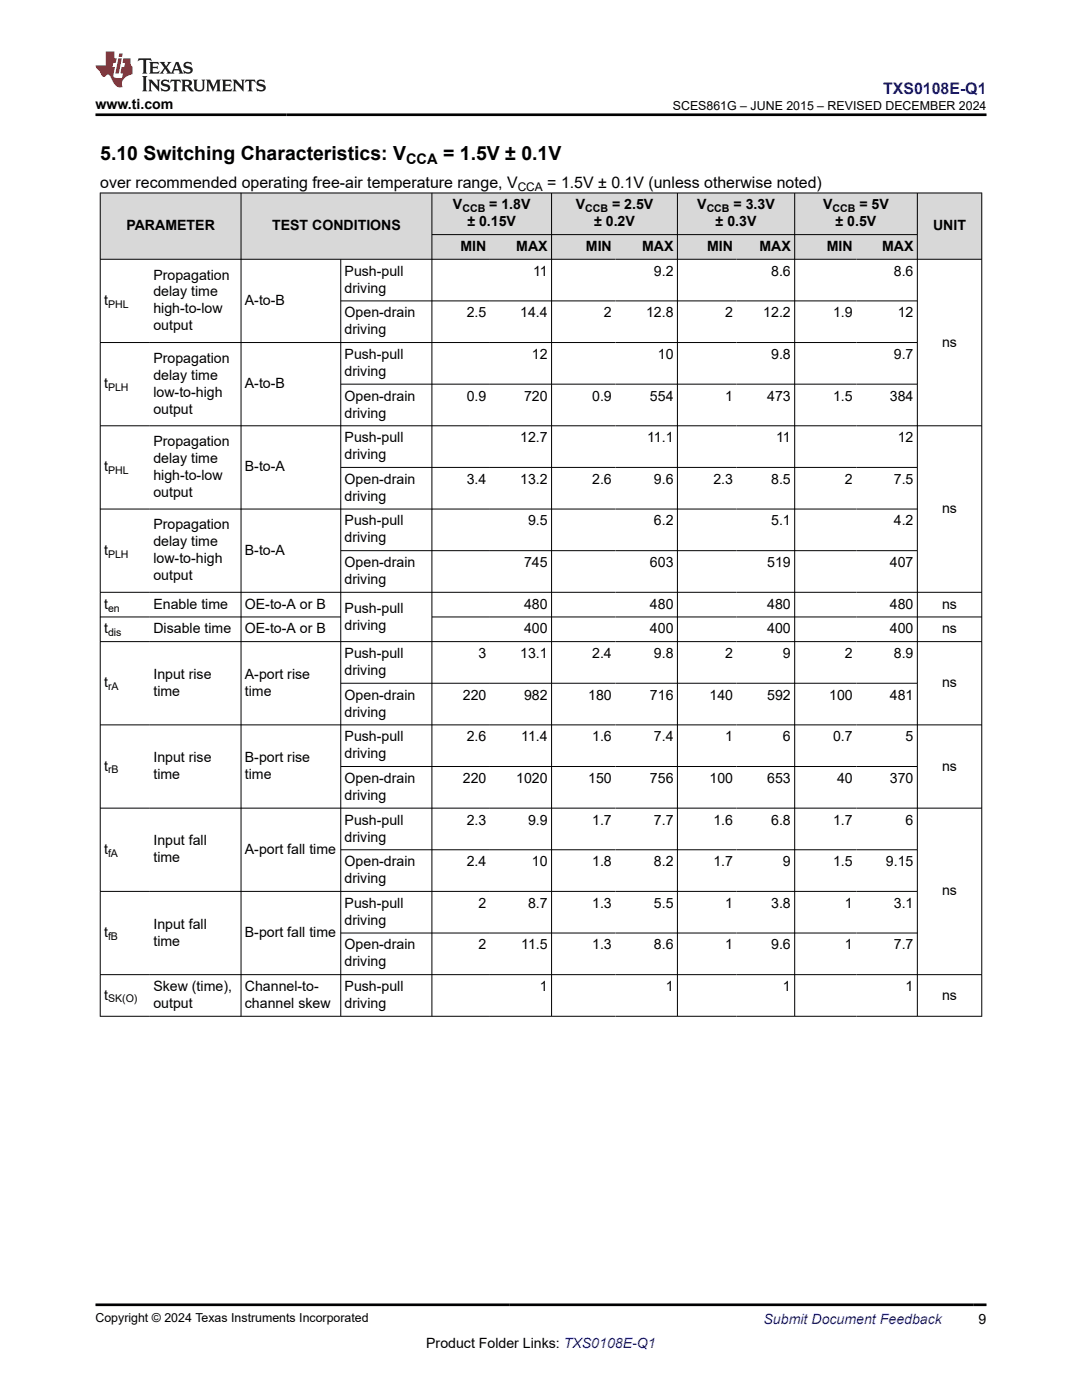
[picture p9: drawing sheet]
<svg xmlns="http://www.w3.org/2000/svg" width="216mm" height="279mm" viewBox="0 0 216 279" stroke-linecap="round" stroke-linejoin="round" font-family="sans-serif">
<g fill="#d8d8d8">
<path d="M20 38.5h175.9v8.3h-175.9z" fill-rule="evenodd"/>
<path d="M20.1 38.6h27.9v13.1h-27.9z" fill-rule="evenodd"/>
<path d="M48.2 38.6h37.9v13.1h-37.9z" fill-rule="evenodd"/>
<path d="M86.2 38.6h23.8v8.2h-23.8z" fill-rule="evenodd"/>
<path d="M110.1 38.6h25v8.2h-25z" fill-rule="evenodd"/>
<path d="M135.2 38.6h23.3v8.2h-23.3z" fill-rule="evenodd"/>
<path d="M158.6 38.6h24.4v8.2h-24.4z" fill-rule="evenodd"/>
<path d="M183.1 38.6h12.7v13.1h-12.7z" fill-rule="evenodd"/>
<path d="M86.2 46.9h11.6v4.8h-11.6z" fill-rule="evenodd"/>
<path d="M97.8 46.9h12.2v4.8h-12.2z" fill-rule="evenodd"/>
<path d="M110.1 46.9h12.7v4.8h-12.7z" fill-rule="evenodd"/>
<path d="M122.8 46.9h12.3v4.8h-12.3z" fill-rule="evenodd"/>
<path d="M135.2 46.9h11.8v4.8h-11.8z" fill-rule="evenodd"/>
<path d="M147 46.9h11.5v4.8h-11.5z" fill-rule="evenodd"/>
<path d="M158.6 46.9h12.3v4.8h-12.3z" fill-rule="evenodd"/>
<path d="M170.9 46.9h12.1v4.8h-12.1z" fill-rule="evenodd"/>
</g>
<g fill="none" stroke="#000" stroke-width=".2">
<path d="M19.9 38.5h176.1M20 38.5v164.4M48.1 38.5v164.4M86.2 38.5v164.4M110.1 38.5v164.4M135.2 38.5v164.4M158.6 38.5v164.4M183 38.5v164.4M195.9 38.5v164.4M19.9 51.7h176.1M68 51.7v151.2M86.2 46.8h96.9"/>
<path d="M68 60.1h115.1M68 76.7h115.1M183.1 68.4h-163.2M68 93.3h115.1M196 85h-176.1M68 109.9h115.1M183.1 101.6h-163.2M196 118.2h-176.1M19.9 123.1h48.2M19.9 128h176.1M68 136.4h115.1M86.2 123.1h109.8"/>
<path d="M19.9 144.7h176.1M68 153h115.1M19.9 161.3h176.1M19.9 177.9h163.2M68 169.6h115.1M68 186.2h115.1M196 194.5h-176.1M19.9 202.8h176.1"/>
</g>
<path d="M27.7 11.6l-.2 .6 .5-.2h.6v.1v2.2l-.2 .4h1l-.2-.4v-2.2v-.1h.5l.5 .2-.1-.6zM29.8 12.4l.2 .3v1.6l-.2 .4h1.9l.1-.6a1.08 1.08 0 0 1-1.3 .2v-.7h.6l.4 .2v-.7l-.4 .2h-.6v-.5l.2-.2a1 1 0 0 1 1 .3l-.1-.5zM31.8 12.4l1 1.1-1 1.2h.9l-.2-.2 .4-.8 .5 .8-.2 .2h1.6l-.2-.2 .1-.5h1l.1 .5-.1 .2h.9l-.2-.4-.8-1.9h-.5l-1 2.1-.8-1.1 .9-1h-.8l.2 .2-.5 .6-.3-.6 .1-.2zM35.2 12.8l.4 1h-.8zM36.8 12.5a.65 .65 0 0 0-.2 .7 .65 .65 0 0 0 .6 .5l.7 .1 .1 .3a.79 .79 0 0 1-.7 .4 .79 .79 0 0 1-.7-.5l.1 .7 .2-.1a.93 .93 0 0 0 1.1 0 .93 .93 0 0 0 .4-.9 1.46 1.46 0 0 0-1.2-.6l-.1-.3a1.09 1.09 0 0 1 1.2 .2l-.2-.6-.1 .1-.6-.2zM28.4 15.2l.2 .4v2.2l-.2 .4h1l-.2-.4v-2.2l.2-.4zM29.6 15.9l.2 .4v1.5l-.2 .4h.8l-.3-.4v-1.3l1.7 1.8v-2l.2-.4h-.8l.2 .2 .1 1.1-1.2-1.3zM32.3 16a.65 .65 0 0 0-.2 .8 .65 .65 0 0 0 .7 .4l.6 .2 .1 .2a.79 .79 0 0 1-.7 .4 .79 .79 0 0 1-.7-.5l.1 .7 .2-.1a.93 .93 0 0 0 1.1 .1 .93 .93 0 0 0 .4-1 1.46 1.46 0 0 0-1.2-.5l-.1-.4a1.09 1.09 0 0 1 1.2 .2l-.2-.6-.1 .1-.6-.1zM34.1 15.9l-.1 .6a.63 .63 0 0 1 .7-.3l.1 1.6-.3 .4h1l-.2-.4v-1.6a.66 .66 0 0 1 .8 .3l-.1-.6zM36.2 15.9l.2 .4v1.5l-.2 .4h.9l-.2-.2v-.7h.5l.1 .2a.79 .79 0 0 0 1.2 .6l-1-.9a.61 .61 0 0 0 .6-.6 .61 .61 0 0 0-.5-.7zM36.9 16.2h.2a.47 .47 0 0 1 .5 .1 .47 .47 0 0 1 .1 .5l-.2 .1-.6 .1zM38.5 15.9l.2 .2a2.27 2.27 0 0 0 .4 2 1.04 1.04 0 0 0 1.7-.7v-1.3l.2-.2h-.8l.2 .4v1.1a.6 .6 0 0 1-.6 .6 .6 .6 0 0 1-.6-.6v-1.1l.3-.4zM41.1 15.9l.2 .4v1.5l-.2 .4h.7l-.2-.4v-1.4l.9 1.9 .8-1.9v1.4l-.2 .4h1l-.3-.4v-1.5l.3-.4h-.8l-.7 1.5-.7-1.5zM44.3 15.9l.2 .4v1.5l-.2 .4h1.9l.1-.6a1.09 1.09 0 0 1-1.3 .2v-.7h.6l.4 .2v-.6l-.4 .2h-.6v-.6l.2-.1a1.01 1.01 0 0 1 1 .3l-.1-.6zM46.4 15.9l.3 .4v1.5l-.3 .4h.8l-.2-.4v-1.3l1.6 1.8v-2l.2-.4h-.7l.2 .2v1.1l-1.2-1.3zM49 15.9l-.1 .6a.63 .63 0 0 1 .8-.3v1.6l-.3 .4h1l-.2-.4v-1.6a.66 .66 0 0 1 .8 .3l-.1-.6zM51.4 16a.65 .65 0 0 0-.2 .8 .65 .65 0 0 0 .6 .4l.6 .2 .2 .2a.79 .79 0 0 1-.8 .4 .79 .79 0 0 1-.6-.5l.1 .7 .2-.1a.93 .93 0 0 0 1 .1 .93 .93 0 0 0 .5-1 1.46 1.46 0 0 0-1.3-.5l-.1-.4a1.09 1.09 0 0 1 1.3 .2l-.2-.6-.2 .1-.5-.1z" fill="#231f20"/>
<path d="M21.1 10.3v2.7h-2.1l.1 .4 .9 1a.95 .95 0 0 0 .9 .9 .59 .59 0 0 1 .6-.4 .59 .59 0 0 1 .5 .3l.4 .8a1.59 1.59 0 0 0 2.1 1.4 1.61 1.61 0 0 1 1-2.3l1-.3-.1-1.5a1.59 1.59 0 0 1-.4-1.7h-1.4l-.2 .9h.5l-.1 .9h-.5l-.2 .9v.3l.4 .1-.2 .9h-.6a.73 .73 0 0 1-1.1-.7l.3-1.5h-.5l.2-.9h.5l.2-.9h-.5v-1.3zM23.6 11.6l-.6 3.1h.7l.6-3.1zM23.8 10.7l-.1 .6h.7l.1-.6z" fill="#ed1c24"/>
<path d="M19 22.9h177.8M19 260.4h177.8" fill="none" stroke="#000" stroke-width=".53"/>
<g font-size="3.9">
<text x="20" y="32">5.10 Switching Characteristics: V</text>
<text x="88.4" y="32">= 1.5V ± 0.1V</text>
</g>
<text font-size="3.2" fill="#00f" x="176.2" y="18.7">TXS0108E-Q1</text>
<g font-size="3.2">
<text x="20" y="37.5">over recommended operating free-air temperature range, V</text>
<text x="109.2" y="37.5">= 1.5V ± 0.1V (unless otherwise noted)</text>
</g>
<text font-size="2.9" x="81" y="32.8">CCA</text>
<g font-size="2.8">
<text x="19" y="21.8">www.ti.com</text>
<text x="90.4" y="41.8">V</text>
<text x="97.6" y="41.8">= 1.8V</text>
<text x="114.9" y="41.8">V</text>
<text x="122.1" y="41.8">= 2.5V</text>
<text x="139.1" y="41.8">V</text>
<text x="146.4" y="41.8">= 3.3V</text>
<text x="164.2" y="41.8">V</text>
<text x="171.5" y="41.8">= 5V</text>
<text x="25.2" y="45.9">PARAMETER</text>
<text x="54.3" y="45.9">TEST CONDITIONS</text>
<text x="93.3" y="45.2">± 0.15V</text>
<text x="118.5" y="45.2">± 0.2V</text>
<text x="142.8" y="45.2">± 0.3V</text>
<text x="166.7" y="45.2">± 0.5V</text>
<text x="186.2" y="45.9">UNIT</text>
<text x="91.9" y="50.1">MIN</text>
<text x="103" y="50.1">MAX</text>
<text x="116.9" y="50.1">MIN</text>
<text x="128.1" y="50.1">MAX</text>
<text x="141.1" y="50.1">MIN</text>
<text x="151.5" y="50.1">MAX</text>
<text x="165" y="50.1">MIN</text>
<text x="176" y="50.1">MAX</text>
<text x="30.6" y="55.8">Propagation</text>
<text x="30.6" y="59.2">delay time</text>
<text x="68.8" y="55">Push-pull</text>
<text x="68.8" y="58.4">driving</text>
<text x="106.4" y="55">11</text>
<text x="130.5" y="55">9.2</text>
<text x="153.9" y="55">8.6</text>
<text x="178.4" y="55">8.6</text>
<text x="20.8" y="60.9">t</text>
<text x="30.6" y="62.6">high-to-low</text>
<text x="30.6" y="65.9">output</text>
<text x="48.9" y="60.9">A-to-B</text>
<text x="68.8" y="63.3">Open-drain</text>
<text x="93.1" y="63.3">2.5</text>
<text x="103.8" y="63.3">14.4</text>
<text x="120.5" y="63.3">2</text>
<text x="128.9" y="63.3">12.8</text>
<text x="144.7" y="63.3">2</text>
<text x="152.3" y="63.3">12.2</text>
<text x="166.2" y="63.3">1.9</text>
<text x="179.1" y="63.3">12</text>
<text x="68.8" y="66.7">driving</text>
<text x="68.8" y="71.6">Push-pull</text>
<text x="106.2" y="71.6">12</text>
<text x="131.3" y="71.6">10</text>
<text x="153.9" y="71.6">9.8</text>
<text x="178.4" y="71.6">9.7</text>
<text x="188" y="69.2">ns</text>
<text x="20.8" y="77.5">t</text>
<text x="30.6" y="72.4">Propagation</text>
<text x="30.6" y="75.8">delay time</text>
<text x="48.9" y="77.5">A-to-B</text>
<text x="68.8" y="75">driving</text>
<text x="30.6" y="79.2">low-to-high</text>
<text x="30.6" y="82.6">output</text>
<text x="68.8" y="79.9">Open-drain</text>
<text x="68.8" y="83.3">driving</text>
<text x="93.1" y="79.9">0.9</text>
<text x="104.6" y="79.9">720</text>
<text x="118.2" y="79.9">0.9</text>
<text x="129.7" y="79.9">554</text>
<text x="144.7" y="79.9">1</text>
<text x="153.1" y="79.9">473</text>
<text x="166.2" y="79.9">1.5</text>
<text x="177.6" y="79.9">384</text>
<text x="30.6" y="89">Propagation</text>
<text x="68.8" y="88.2">Push-pull</text>
<text x="103.8" y="88.2">12.7</text>
<text x="129.1" y="88.2">11.1</text>
<text x="154.9" y="88.2">11</text>
<text x="179.1" y="88.2">12</text>
<text x="20.8" y="94.1">t</text>
<text x="30.6" y="92.4">delay time</text>
<text x="30.6" y="95.8">high-to-low</text>
<text x="48.9" y="94.1">B-to-A</text>
<text x="68.8" y="91.6">driving</text>
<text x="30.6" y="99.2">output</text>
<text x="68.8" y="96.6">Open-drain</text>
<text x="68.8" y="99.9">driving</text>
<text x="93.1" y="96.6">3.4</text>
<text x="103.8" y="96.6">13.2</text>
<text x="118.2" y="96.6">2.6</text>
<text x="130.5" y="96.6">9.6</text>
<text x="142.4" y="96.6">2.3</text>
<text x="153.9" y="96.6">8.5</text>
<text x="168.6" y="96.6">2</text>
<text x="178.4" y="96.6">7.5</text>
<text x="30.6" y="105.6">Propagation</text>
<text x="68.8" y="104.9">Push-pull</text>
<text x="105.4" y="104.9">9.5</text>
<text x="130.5" y="104.9">6.2</text>
<text x="153.9" y="104.9">5.1</text>
<text x="178.4" y="104.9">4.2</text>
<text x="188" y="102.4">ns</text>
<text x="20.8" y="110.7">t</text>
<text x="30.6" y="109">delay time</text>
<text x="30.6" y="112.4">low-to-high</text>
<text x="48.9" y="110.7">B-to-A</text>
<text x="68.8" y="113.2">Open-drain</text>
<text x="68.8" y="108.3">driving</text>
<text x="104.6" y="113.2">745</text>
<text x="129.7" y="113.2">603</text>
<text x="153.1" y="113.2">519</text>
<text x="177.6" y="113.2">407</text>
<text x="30.6" y="115.8">output</text>
<text x="68.8" y="116.6">driving</text>
<text x="20.8" y="121.5">t</text>
<text x="30.6" y="121.5">Enable time</text>
<text x="48.9" y="121.5">OE-to-A or B</text>
<text x="68.8" y="122.2">Push-pull</text>
<text x="68.8" y="125.6">driving</text>
<text x="104.6" y="121.5">480</text>
<text x="129.7" y="121.5">480</text>
<text x="153.1" y="121.5">480</text>
<text x="177.6" y="121.5">480</text>
<text x="188" y="121.5">ns</text>
<text x="20.8" y="126.4">t</text>
<text x="30.6" y="126.4">Disable time</text>
<text x="48.9" y="126.4">OE-to-A or B</text>
<text x="68.8" y="131.3">Push-pull</text>
<text x="95.5" y="131.3">3</text>
<text x="103.8" y="131.3">13.1</text>
<text x="104.6" y="126.4">400</text>
<text x="118.2" y="131.3">2.4</text>
<text x="129.7" y="126.4">400</text>
<text x="130.5" y="131.3">9.8</text>
<text x="144.7" y="131.3">2</text>
<text x="153.1" y="126.4">400</text>
<text x="156.2" y="131.3">9</text>
<text x="168.6" y="131.3">2</text>
<text x="177.6" y="126.4">400</text>
<text x="178.4" y="131.3">8.9</text>
<text x="188" y="126.4">ns</text>
<text x="20.8" y="137.2">t</text>
<text x="30.6" y="135.5">Input rise</text>
<text x="48.9" y="135.5">A-port rise</text>
<text x="68.8" y="134.7">driving</text>
<text x="188" y="137.2">ns</text>
<text x="30.6" y="138.9">time</text>
<text x="48.9" y="138.9">time</text>
<text x="68.8" y="139.6">Open-drain</text>
<text x="68.8" y="143">driving</text>
<text x="92.3" y="139.6">220</text>
<text x="104.6" y="139.6">982</text>
<text x="117.4" y="139.6">180</text>
<text x="129.7" y="139.6">716</text>
<text x="141.6" y="139.6">140</text>
<text x="153.1" y="139.6">592</text>
<text x="165.5" y="139.6">100</text>
<text x="177.6" y="139.6">481</text>
<text x="68.8" y="147.9">Push-pull</text>
<text x="93.1" y="147.9">2.6</text>
<text x="104" y="147.9">11.4</text>
<text x="118.2" y="147.9">1.6</text>
<text x="130.5" y="147.9">7.4</text>
<text x="144.7" y="147.9">1</text>
<text x="156.2" y="147.9">6</text>
<text x="166.2" y="147.9">0.7</text>
<text x="180.7" y="147.9">5</text>
<text x="20.8" y="153.8">t</text>
<text x="30.6" y="152.1">Input rise</text>
<text x="30.6" y="155.5">time</text>
<text x="48.9" y="152.1">B-port rise</text>
<text x="48.9" y="155.5">time</text>
<text x="68.8" y="151.3">driving</text>
<text x="188" y="153.8">ns</text>
<text x="68.8" y="156.2">Open-drain</text>
<text x="68.8" y="159.6">driving</text>
<text x="92.3" y="156.2">220</text>
<text x="103" y="156.2">1020</text>
<text x="117.4" y="156.2">150</text>
<text x="129.7" y="156.2">756</text>
<text x="141.6" y="156.2">100</text>
<text x="153.1" y="156.2">653</text>
<text x="167" y="156.2">40</text>
<text x="177.6" y="156.2">370</text>
<text x="68.8" y="164.6">Push-pull</text>
<text x="68.8" y="167.9">driving</text>
<text x="93.1" y="164.6">2.3</text>
<text x="105.4" y="164.6">9.9</text>
<text x="118.2" y="164.6">1.7</text>
<text x="130.5" y="164.6">7.7</text>
<text x="142.4" y="164.6">1.6</text>
<text x="153.9" y="164.6">6.8</text>
<text x="166.2" y="164.6">1.7</text>
<text x="180.7" y="164.6">6</text>
<text x="20.8" y="170.4">t</text>
<text x="30.6" y="168.7">Input fall</text>
<text x="30.6" y="172.1">time</text>
<text x="48.9" y="170.4">A-port fall time</text>
<text x="68.8" y="172.9">Open-drain</text>
<text x="93.1" y="172.9">2.4</text>
<text x="106.2" y="172.9">10</text>
<text x="118.2" y="172.9">1.8</text>
<text x="130.5" y="172.9">8.2</text>
<text x="142.4" y="172.9">1.7</text>
<text x="156.2" y="172.9">9</text>
<text x="166.2" y="172.9">1.5</text>
<text x="176.8" y="172.9">9.15</text>
<text x="68.8" y="176.2">driving</text>
<text x="188" y="178.7">ns</text>
<text x="30.6" y="185.3">Input fall</text>
<text x="68.8" y="181.2">Push-pull</text>
<text x="68.8" y="184.6">driving</text>
<text x="95.5" y="181.2">2</text>
<text x="105.4" y="181.2">8.7</text>
<text x="118.2" y="181.2">1.3</text>
<text x="130.5" y="181.2">5.5</text>
<text x="144.7" y="181.2">1</text>
<text x="153.9" y="181.2">3.8</text>
<text x="168.6" y="181.2">1</text>
<text x="178.4" y="181.2">3.1</text>
<text x="20.8" y="187">t</text>
<text x="30.6" y="188.7">time</text>
<text x="48.9" y="187">B-port fall time</text>
<text x="68.8" y="189.5">Open-drain</text>
<text x="95.5" y="189.5">2</text>
<text x="104" y="189.5">11.5</text>
<text x="118.2" y="189.5">1.3</text>
<text x="130.5" y="189.5">8.6</text>
<text x="144.7" y="189.5">1</text>
<text x="153.9" y="189.5">9.6</text>
<text x="168.6" y="189.5">1</text>
<text x="178.4" y="189.5">7.7</text>
<text x="30.6" y="197.8">Skew (time),</text>
<text x="48.9" y="197.8">Channel-to-</text>
<text x="68.8" y="192.9">driving</text>
<text x="68.8" y="197.8">Push-pull</text>
<text x="107.7" y="197.8">1</text>
<text x="132.8" y="197.8">1</text>
<text x="156.2" y="197.8">1</text>
<text x="180.7" y="197.8">1</text>
<text x="20.8" y="199.5">t</text>
<text x="30.6" y="201.2">output</text>
<text x="48.9" y="201.2">channel skew</text>
<text x="68.8" y="201.2">driving</text>
<text x="188" y="199.5">ns</text>
<text x="85" y="269">Product Folder Links: TXS0108E-Q1</text>
<text x="195.3" y="264.2">9</text>
</g>
<text font-size="2.8" fill="#00f" x="152.4" y="264.2">Submit Document Feedback</text>
<g font-size="2.5">
<text x="134.3" y="21.9">SCES861G – JUNE 2015 – REVISED DECEMBER 2024</text>
<text x="19" y="263.9">Copyright © 2024 Texas Instruments Incorporated</text>
</g>
<text font-size="2.4" x="103.3" y="38.1">CCA</text>
<g font-size="2.1">
<text x="92.3" y="42.4">CCB</text>
<text x="116.8" y="42.4">CCB</text>
<text x="141" y="42.4">CCB</text>
<text x="166.1" y="42.4">CCB</text>
<text x="21.6" y="61.4">PHL</text>
<text x="21.6" y="78">PLH</text>
<text x="21.6" y="94.7">PHL</text>
<text x="21.6" y="111.3">PLH</text>
<text x="21.6" y="122">en</text>
<text x="21.6" y="127">dis</text>
<text x="21.6" y="137.7">rA</text>
<text x="21.6" y="154.4">rB</text>
<text x="21.6" y="171">fA</text>
<text x="21.6" y="187.6">fB</text>
<text x="21.6" y="200">SK(O)</text>
</g>
</svg>
